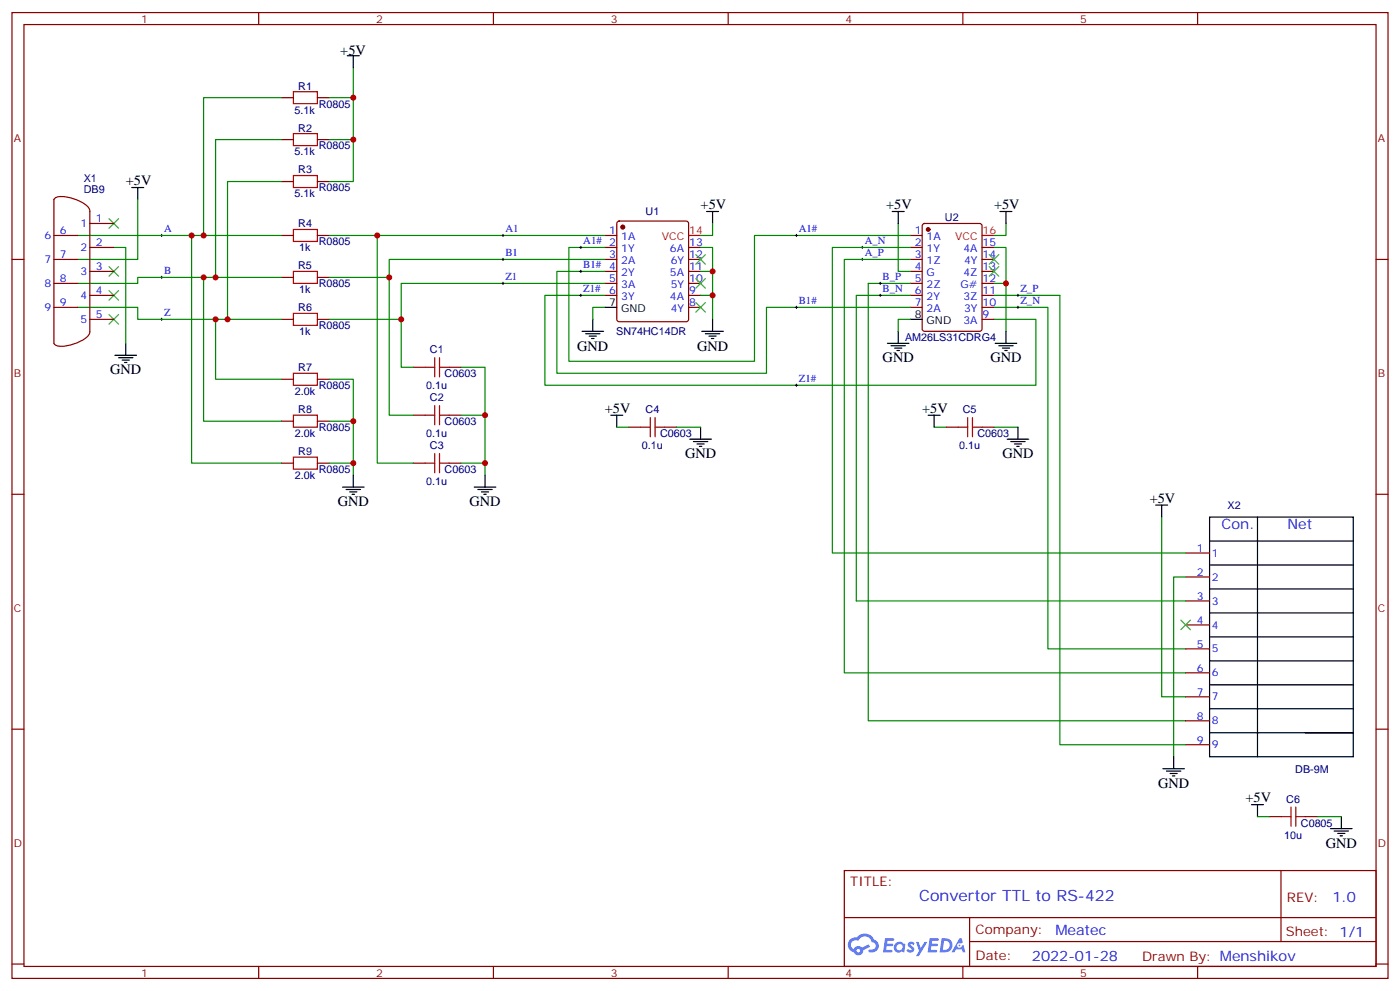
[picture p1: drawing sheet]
<svg xmlns="http://www.w3.org/2000/svg" width="412mm" height="292mm" viewBox="0 0 412 292" stroke-linecap="round" stroke-linejoin="round" font-family="sans-serif">
<g fill="none" stroke="#870000" stroke-width=".35">
<path d="M3.5 3.7h405.4v284.3h-405.4zM7.1 7.2h398.2v277.3h-398.2zM76.2 3.7v3.5M145.3 3.7v3.5M214.5 3.7v3.5M283.6 3.7v3.5M352.8 3.7v3.5M3.5 76.4h3.6M405.3 76.4h3.6M3.5 145.5h3.6M405.3 145.5h3.6M3.5 214.7h3.6"/>
<path d="M405.3 214.7h3.6M248.7 256.3h156.6v28.2h-156.6zM377.3 256.3v20.9M248.7 270.1h156.5M285.6 277.2h119.6M285.6 270.1v14.2M3.5 283.8h3.6M76.2 284.5v3.5M145.3 284.5v3.5M214.5 284.5v3.5M283.6 284.5v3.5M352.8 284.5v3.5"/>
<path d="M405.3 283.8h3.6"/>
</g>
<g fill="#5487ff">
<path d="M267.7 277.5a1.22 1.22 0 0 1 1.7 .2l-.4 .6a.47 .47 0 0 0-.3-.4 .47 .47 0 0 0-.5 .2l.1 .2a1.14 1.14 0 0 1 .8 1.8 1.14 1.14 0 0 1-1.9 0l-.2-.2 .5-.6 .7 .5a.29 .29 0 0 0 .3-.3 .29 .29 0 0 0-.2-.3 1.04 1.04 0 0 1-.6-1.7z"/>
<path d="M260.7 276.2h2.4l.3 .2-.2 .5-1.8 .1-.1 .8h1.5l.3 .4-.3 .4h-1.6l-.2 1.1h1.7l.2 .3-.2 .3-2.6 .1z"/>
<path d="M273.8 276.2h2.4l.3 .2-.1 .5-1.8 .1-.2 .8h1.6l.3 .4-.4 .4-1.6-.1-.1 1.1 1.7 .1 .2 .3-.2 .3-2.6 .1z"/>
<path d="M282.6 276.2h.7l.3 1.3-.6 .3a.69 .69 0 0 0-1 .3 .69 .69 0 0 0 .4 .9 .69 .69 0 0 0 .9-.6l.5-.2 .6 2.2h-.8l-.2-.9h-1.8l-.5 .9h-.8z"/>
<path d="M269.8 277.3h.8l.6 1.8 1.1-1.8h.9l-2.6 4.2h-.8l.9-1.5z"/>
<path d="M277.4 276.2l-.6 4.2h1.3a2.11 2.11 0 0 0 2.5-2.1 2.11 2.11 0 0 0-2.5-2.1zM278.1 277a1.39 1.39 0 0 1 1.7 1.4 1.39 1.39 0 0 1-1.8 1.2h-.3z"/>
<path d="M263.7 277.8a1.54 1.54 0 0 0-.1 2.2 1.54 1.54 0 0 0 2.2 .1l.6 .3 .3-2.3-.2-.3h-.4a1.49 1.49 0 0 0-2.4 0zM264 278.8a.94 .94 0 0 1 1.8 0 .94 .94 0 0 1-1.8 0z"/>
<path d="M250.4 276.6a2.18 2.18 0 0 0 1.1 3.7 1.44 1.44 0 0 0 1.6 .9 1.44 1.44 0 0 0 1.2-1.4l2-1.1-.5-.7-1.9 1a1.47 1.47 0 0 0-2.4 .4 1.39 1.39 0 0 1-.7-1.9 1.39 1.39 0 0 1 2-.5 2.12 2.12 0 0 1 2.2-1.3 2.12 2.12 0 0 1 1.9 1.7 1.14 1.14 0 0 1 1.1 1.4 1.14 1.14 0 0 1-1.7 .7 .43 .43 0 0 0-.5 .4 .43 .43 0 0 0 .4 .5 1.98 1.98 0 0 0 2.5-1.2 1.98 1.98 0 0 0-1.2-2.6 3.1 3.1 0 0 0-5.3-.6l-.9 .1zM252.3 279.9a.55 .55 0 0 1 1.1 0 .55 .55 0 0 1-1.1 0z"/>
<circle cx="282.6" cy="278.3" r=".26"/>
</g>
<g fill="none" stroke="#870000" stroke-width=".35">
<path d="M82.9 28.8h3.5M93.5 28.8h3.5M16.3 58.2a9.6 9.6 0 0 1 7.8 1.3 3.5 3.5 0 0 1 2.4 2.8v35.2a3.5 3.5 0 0 1-2.4 2.8 12.3 12.3 0 0 1-7 1.6l-.8-.3-.4-.5v-42.4zM82.9 53.4h3.5M82.9 41.1h3.5M93.5 53.4h3.5M93.5 41.1h3.5M15.9 69.3h7M15.9 76.4h7M26.5 72.8h7M26.5 79.9h7M26.5 65.8h7"/>
<path d="M82.9 69.3h3.5M93.5 69.3h3.5M178.2 69.3h3.5M178.2 72.8h3.5M178.2 76.4h3.5M178.2 79.9h3.5M181.9 65.3l.5-.2h19.7l.5 .2 .2 .5v28.2l-.2 .5-.5 .2h-19.7l-.5-.2-.2-.5v-28.2zM202.8 72.8h3.6M202.8 76.4h3.6M202.8 79.9h3.6M268.1 69.3h3.5M268.1 72.8h3.5"/>
<path d="M268.1 76.4h3.5M268.1 79.9h3.5M271.9 66l.4-.2h16.3l.6 .4 .1 30.6-.5 .7h-16.5l-.6-.4-.1-30.6zM289.3 72.8h3.5M289.3 76.4h3.5M289.3 79.9h3.5M15.9 83.4h7M15.9 90.5h7M26.5 87h7M26.5 94h7M82.9 94h3.5M82.9 81.7h3.5"/>
<path d="M93.5 94h3.5M93.5 81.7h3.5M178.2 83.4h3.5M178.2 87h3.5M202.8 83.4h3.6M202.8 87h3.6M202.8 90.5h3.6M268.1 83.4h3.5M268.1 87h3.5M268.1 90.5h3.5M289.3 83.4h3.5M289.3 87h3.5"/>
<path d="M289.3 90.5h3.5M289.3 94h3.5M82.9 111.7h3.5M93.5 111.7h3.5M121.7 108.1h3.5M132.3 108.1h3.5M82.9 124h3.5M82.9 136.3h3.5M93.5 124h3.5M93.5 136.3h3.5M121.7 136.3h3.5M121.7 122.2h3.5"/>
<path d="M132.3 136.3h3.5M132.3 122.2h3.5M185.2 125.8h3.5M195.8 125.8h3.5M278.7 125.8h3.5M289.3 125.8h3.5M349.2 162.8h7.1M349.2 169.9h7.1M349.2 176.9h7.1M349.2 184h7.1M349.2 191h7.1M349.2 198.1h7.1"/>
<path d="M349.2 205.1h7.1M349.2 212.2h7.1M349.2 219.3h7.1M373.9 240.4h3.6M384.5 240.4h3.6"/>
</g>
<g fill="#870000" stroke="#870000" stroke-width=".35">
<circle cx="273.4" cy="67.6" r=".53"/>
<circle cx="183.4" cy="66.9" r=".53"/>
</g>
<g fill="none" stroke="#000" stroke-width=".35">
<path d="M102.3 16.4h3.5M104.1 16.4v3.5M38.8 55.2h3.5M40.6 55.2v3.5M208.1 62.3h3.6M209.9 62.3v3.5M262.8 62.3h3.5M264.6 62.3v3.5M294.6 62.3h3.5M296.3 62.3v3.5M171.4 97.5h6.4M172.5 98.2h4.2"/>
<path d="M173.6 99h2.1M174.3 99.7h.7M174.6 94v3.5M178.2 90.5h3.5M206.7 97.5h6.4M207.8 98.2h4.2M208.8 99h2.2M209.5 99.7h.8M209.9 94v3.5M264.6 97.5v3.6M268.1 94h3.5M296.3 97.5v3.6"/>
<path d="M33.9 104.6h6.3M34.9 105.3h4.3M36 106h2.1M36.7 106.7h.7M37 101.1v3.5M261.4 101.1h6.4M262.5 101.8h4.2M263.5 102.5h2.1M264.2 103.2h.7M293.2 101.1h6.3M294.2 101.8h4.2M295.3 102.5h2.1"/>
<path d="M296 103.2h.7M104.1 139.9v3.5M142.9 139.9v3.5M179.9 122.2h3.5M181.7 122.2v3.6M203.2 129.3h6.3M204.3 130h4.2M205.3 130.7h2.1M206 131.4h.7M206.4 125.8v3.5M273.4 122.2h3.5M275.2 122.2v3.6"/>
<path d="M296.7 129.3h6.3M297.7 130h4.3M298.8 130.7h2.1M299.5 131.4h.7M299.9 125.8v3.5M100.9 143.4h6.3M102 144.1h4.2M103 144.8h2.1M103.7 145.5h.7M139.7 143.4h6.3M140.8 144.1h4.2M141.8 144.8h2.1"/>
<path d="M142.5 145.5h.7M340.4 148.7h3.6M342.2 148.7v3.5M356.3 152.2h42.3v70.6h-42.3zM356.3 159.3h42.3M370.4 152.2v70.6M356.3 166.3h42.3M356.3 173.4h42.3M356.3 180.4h42.3M356.3 187.5h42.3M356.3 194.6h42.3M356.3 215.7h42.3h-14.1"/>
<path d="M356.3 201.6h42.3M356.3 208.7h42.3M342.5 226.3h6.4M343.6 227h4.2M344.7 227.7h2.1M345.4 228.4h.7M345.7 222.8v3.5M368.7 236.9h3.5M370.4 236.9v3.5M391.9 243.9h6.4M393 244.7h4.2M394.1 245.4h2.1"/>
<path d="M394.8 246.1h.7M395.1 240.4v3.5"/>
</g>
<path d="M202.8 69.3h3.6M289.3 69.3h3.5" fill="none" stroke="#f00" stroke-width=".35"/>
<g fill="none" stroke="#a10000" stroke-width=".35">
<path d="M86.4 39.3h7.1v3.6h-7.1zM86.4 27h7.1v3.5h-7.1zM86.4 51.7h7.1v3.5h-7.1zM86.4 67.6h7.1v3.5h-7.1zM86.4 79.9h7.1v3.5h-7.1zM86.4 92.3h7.1v3.5h-7.1zM86.4 109.9h7.1v3.5h-7.1zM125.2 108.1h2.9M128.1 105.3v5.6M128.1 119.4v5.7M129.5 108.1h2.8M129.5 105.3v5.6"/>
<path d="M129.5 119.4v5.7M86.4 122.2h7.1v3.6h-7.1zM86.4 134.6h7.1v3.5h-7.1zM125.2 122.2h2.9M125.2 136.3h2.9M128.1 133.5v5.7M129.5 133.5v5.7M129.5 122.2h2.8M129.5 136.3h2.8M188.7 125.8h2.9M191.6 122.9v5.7M193 125.8h2.8"/>
<path d="M193 122.9v5.7M282.2 125.8h2.8M285 122.9v5.7M286.5 125.8h2.8M286.5 122.9v5.7M380.3 237.6v5.6M381.7 237.6v5.6M377.5 240.4h2.8M381.7 240.4h2.8"/>
</g>
<g fill="none" stroke="#008700" stroke-width=".35">
<path d="M104.1 19.9v33.5h-7.1M82.9 28.8h-22.9v40.5h-37.1M97 28.8h7.1M40.6 58.7v17.7h-17.7M82.9 41.1h-19.4v40.6M82.9 53.4h-15.9v40.6M97 41.1h7.1M33.5 72.8h3.5v28.3M56.4 69.3v67h26.5M60 69.3h22.9M97 69.3h81.2M111.1 69.3v67h10.6"/>
<path d="M178.2 76.4h-63.5v45.8h7M178.2 79.9h-14.2v30h61.8v-19.4h42.3M206.4 72.8h3.5v21.2M206.4 79.9h3.5M209.9 65.8v3.5h-3.5M264.6 65.8v14.1h3.5M268.1 69.3h-45.9v37.1h-54.6v-33.6h10.6M268.1 76.4h-19.4v121.7h100.5M268.1 72.8h-22.9v90h104M292.8 72.8h3.5v10.6M296.3 65.8v3.5h-3.5M22.9 90.5h17.7v3.5h22.9v17.7h19.4"/>
<path d="M60 81.7v42.3h22.9M63.5 94h19.4M82.9 81.7h-42.3v1.7h-17.7M97 94h21.2v14.1h3.5M97 81.7h17.7M178.2 83.4h-60v10.6M178.2 90.5h-3.6v3.5M178.2 87h-17.7v26.4h144.7v-19.4h-12.4M206.4 87h3.5M268.1 94h-3.5v3.5M268.1 87h-15.9v89.9h97M268.1 83.4h-12.3v128.8h93.4"/>
<path d="M292.8 83.4h3.5v14.1M292.8 90.5h15.9v100.5h40.5M292.8 87h19.4v132.3h37M97 111.7h7.1v28.2M135.8 108.1h7.1v31.8M97 124h7.1M97 136.3h7.1M135.8 136.3h7.1M135.8 122.2h7.1M181.7 125.8h3.5M199.3 125.8h7.1M275.2 125.8h3.5"/>
<path d="M292.8 125.8h7.1M342.2 152.2v52.9h7M349.2 169.9h-3.5v52.9M370.4 240.4h3.5M388.1 240.4h7"/>
</g>
<g fill="none" stroke="#000" stroke-width=".29">
<path d="M47.3 69.3h.7M47.6 69v.7M147.8 69.3h.7M147.8 76.4h.7M148.2 69v.7M148.2 76v.7M170.7 72.8h.7M170.7 79.9h.7M171.1 72.5v.7M171.1 79.6v.7M234.2 69.3h.7M234.6 69v.7"/>
<path d="M253.6 76.4h.8M253.6 72.8h.8M254 72.5v.7M254 76v.7M47.3 81.7h.7M47.3 94h.7M47.6 81.3v.7M47.6 93.7v.7M147.8 83.4h.7M148.2 83.1v.7M170.7 87h.7M171.1 86.6v.7"/>
<path d="M234.2 90.5h.7M234.6 90.1v.7M258.9 83.4h.7M258.9 87h.7M259.3 83.1v.7M259.3 86.6v.7M299.5 90.5h.7M299.5 87h.7M299.9 86.6v.7M299.9 90.1v.7M234.2 113.4h.7M234.6 113.1v.7"/>
</g>
<g fill="none" stroke="#3c3" stroke-width=".35">
<path d="M32.1 78.5l2.8 2.8M32.1 64.4l2.8 2.8M34.9 78.5l-2.8 2.8M34.9 64.4l-2.8 2.8M205 75l2.8 2.8M207.8 75l-2.8 2.8M291.4 75l2.8 2.8M291.4 78.5l2.8 2.8M294.2 75l-2.8 2.8M294.2 78.5l-2.8 2.8M32.1 92.6l2.8 2.8M32.1 85.5l2.8 2.9"/>
<path d="M34.9 92.6l-2.8 2.8M34.9 85.5l-2.8 2.9M205 82l2.8 2.8M205 89.1l2.8 2.8M207.8 82l-2.8 2.8M207.8 89.1l-2.8 2.8M347.8 182.6l2.9 2.8M350.7 182.6l-2.9 2.8"/>
</g>
<g fill="#c00">
<circle cx="104.1" cy="28.8" r=".88"/>
<circle cx="104.1" cy="41.1" r=".88"/>
<circle cx="104.1" cy="124" r=".88"/>
<circle cx="104.1" cy="136.3" r=".88"/>
<circle cx="60" cy="69.3" r=".88"/>
<circle cx="142.9" cy="122.2" r=".88"/>
<circle cx="142.9" cy="136.3" r=".88"/>
<circle cx="63.5" cy="81.7" r=".88"/>
<circle cx="63.5" cy="94" r=".88"/>
<circle cx="67" cy="94" r=".88"/>
<circle cx="111.1" cy="69.3" r=".88"/>
<circle cx="114.7" cy="81.7" r=".88"/>
<circle cx="118.2" cy="94" r=".88"/>
<circle cx="296.3" cy="83.4" r=".88"/>
<circle cx="209.9" cy="87" r=".88"/>
<circle cx="209.9" cy="79.9" r=".88"/>
<circle cx="56.4" cy="69.3" r=".88"/>
<circle cx="60" cy="81.7" r=".88"/>
</g>
<text font-size="4.6" fill="#00f" x="270.8" y="265.3">Convertor TTL to RS-422</text>
<g font-size="4.2">
<text x="100.2" y="16.1">+5V</text>
<text x="37" y="54.5">+5V</text>
<text x="206.4" y="61.6">+5V</text>
<text x="261.1" y="61.6">+5V</text>
<text x="292.8" y="61.6">+5V</text>
<text x="170" y="103.2">GND</text>
<text x="205.3" y="103.2">GND</text>
<text x="260" y="106.7">GND</text>
<text x="291.7" y="106.7">GND</text>
<text x="32.5" y="110.2">GND</text>
<text x="178.2" y="121.5">+5V</text>
<text x="271.6" y="121.5">+5V</text>
<text x="201.8" y="134.9">GND</text>
<text x="295.3" y="134.9">GND</text>
<text x="99.5" y="149">GND</text>
<text x="138.3" y="149">GND</text>
<text x="338.7" y="148">+5V</text>
<text x="341.1" y="232">GND</text>
<text x="366.9" y="236.2">+5V</text>
<text x="390.5" y="249.6">GND</text>
</g>
<g font-size="4.2" fill="#00f">
<text x="359.8" y="155.8">Con.</text>
<text x="379.2" y="155.8">Net</text>
<text x="392.5" y="265.6">1.0</text>
<text x="310.9" y="275.1">Meatec</text>
<text x="304" y="282.9">2022-01-28</text>
</g>
<g font-size="3.9" fill="#800">
<text x="250.5" y="260.9">TITLE:</text>
<text x="379.1" y="265.6">REV:</text>
<text x="287.4" y="275.1">Company:</text>
<text x="378.7" y="275.7">Sheet: 1/1</text>
<text x="287.4" y="282.8">Date:</text>
<text x="336.4" y="282.8">Drawn By: Menshikov</text>
</g>
<g font-size="3.2" fill="#800">
<text x="41.6" y="6.7">1</text>
<text x="110.8" y="6.7">2</text>
<text x="179.9" y="6.7">3</text>
<text x="249.1" y="6.7">4</text>
<text x="318.2" y="6.7">5</text>
<text x="4.1" y="41.8">A</text>
<text x="405.9" y="41.8">A</text>
<text x="4.1" y="110.9">B</text>
<text x="405.9" y="110.9">B</text>
<text x="4.1" y="180.1">C</text>
<text x="405.9" y="180.1">C</text>
<text x="4.1" y="249.2">D</text>
<text x="405.9" y="249.2">D</text>
<text x="41.6" y="287.5">1</text>
<text x="110.8" y="287.5">2</text>
<text x="179.9" y="287.5">3</text>
<text x="249.1" y="287.5">4</text>
<text x="318.2" y="287.5">5</text>
</g>
<g font-size="3.2" fill="#000080">
<text x="87.9" y="26.4">R1</text>
<text x="86.8" y="33.4">5.1k</text>
<text x="93.9" y="31.7">R0805</text>
<text x="87.9" y="38.7">R2</text>
<text x="86.8" y="45.8">5.1k</text>
<text x="93.9" y="44">R0805</text>
<text x="24.7" y="53.6">X1</text>
<text x="87.9" y="51.1">R3</text>
<text x="24.7" y="56.8">DB9</text>
<text x="86.8" y="58.1">5.1k</text>
<text x="93.9" y="56.4">R0805</text>
<text x="190.2" y="63.4">U1</text>
<text x="278.4" y="65.2">U2</text>
<text x="87.9" y="66.9">R4</text>
<text x="88.2" y="74">1k</text>
<text x="93.9" y="72.2">R0805</text>
<text x="87.8" y="79.3">R5</text>
<text x="88.2" y="86.3">1k</text>
<text x="93.9" y="84.6">R0805</text>
<text x="87.9" y="91.6">R6</text>
<text x="88.2" y="98.7">1k</text>
<text x="93.9" y="96.9">R0805</text>
<text x="181.5" y="98.7">SN74HC14DR</text>
<text x="266.6" y="100.4">AM26LS31CDRG4</text>
<text x="126.7" y="104">C1</text>
<text x="87.9" y="109.3">R7</text>
<text x="131" y="111">C0603</text>
<text x="86.9" y="116.3">2.0k</text>
<text x="93.9" y="114.6">R0805</text>
<text x="125.6" y="114.6">0.1u</text>
<text x="126.7" y="118.1">C2</text>
<text x="87.9" y="121.6">R8</text>
<text x="131" y="125.1">C0603</text>
<text x="190.2" y="121.7">C4</text>
<text x="283.6" y="121.6">C5</text>
<text x="86.9" y="128.7">2.0k</text>
<text x="93.9" y="126.9">R0805</text>
<text x="125.6" y="128.7">0.1u</text>
<text x="194.5" y="128.7">C0603</text>
<text x="288" y="128.7">C0603</text>
<text x="87.9" y="134">R9</text>
<text x="126.7" y="132.2">C3</text>
<text x="189.1" y="132.2">0.1u</text>
<text x="282.5" y="132.2">0.1u</text>
<text x="86.9" y="141">2.0k</text>
<text x="93.9" y="139.2">R0805</text>
<text x="125.6" y="142.8">0.1u</text>
<text x="131" y="139.3">C0603</text>
<text x="361.6" y="149.8">X2</text>
<text x="381.5" y="227.5">DB-9M</text>
<text x="378.9" y="236.3">C6</text>
<text x="383.2" y="243.4">C0805</text>
<text x="378.3" y="246.9">10u</text>
</g>
<g font-size="3.2" fill="#00f">
<text x="28.2" y="65.4">1</text>
<text x="13.2" y="70.4">6</text>
<text x="17.6" y="69">6</text>
<text x="23.7" y="66.9">1</text>
<text x="48.3" y="68.4">A</text>
<text x="148.9" y="68.4">A1</text>
<text x="171.8" y="72">A1# 2</text>
<text x="179.5" y="69">1</text>
<text x="183" y="70.7">1A</text>
<text x="235.3" y="68.4">A1#</text>
<text x="254.7" y="72">A_N</text>
<text x="269.4" y="69">1</text>
<text x="272.9" y="70.7">1A</text>
<text x="13.2" y="77.4">7</text>
<text x="17.6" y="76">7</text>
<text x="23.7" y="73.9">2</text>
<text x="28.2" y="72.5">2</text>
<text x="148.9" y="75.5">B1</text>
<text x="179.5" y="76">3</text>
<text x="183" y="74.3">1Y</text>
<text x="183" y="77.8">2A</text>
<text x="197.4" y="74.3">6A</text>
<text x="197.6" y="77.8">6Y</text>
<text x="203" y="76">12</text>
<text x="203" y="72.5">13</text>
<text x="254.7" y="75.5">A_P</text>
<text x="269.4" y="72.5">2</text>
<text x="269.4" y="76">3</text>
<text x="272.9" y="74.3">1Y</text>
<text x="272.9" y="77.8">1Z</text>
<text x="283.8" y="74.3">4A</text>
<text x="284" y="77.8">4Y</text>
<text x="289.5" y="76">14</text>
<text x="289.5" y="72.5">15</text>
<text x="17.6" y="83.1">8</text>
<text x="23.7" y="81">3</text>
<text x="28.2" y="79.6">3</text>
<text x="48.3" y="80.8">B</text>
<text x="148.9" y="82.6">Z1</text>
<text x="171.8" y="79">B1#</text>
<text x="179.5" y="79.6">4</text>
<text x="179.5" y="83.1">5</text>
<text x="183" y="81.3">2Y</text>
<text x="197.4" y="81.3">5A</text>
<text x="203" y="83.1">10</text>
<text x="203" y="79.6">11</text>
<text x="260" y="82.6">B_P</text>
<text x="269.4" y="79.6">4</text>
<text x="269.4" y="83.1">5</text>
<text x="272.9" y="81.3">G</text>
<text x="283.8" y="81.3">4Z</text>
<text x="289.5" y="83.1">12</text>
<text x="289.5" y="79.6">13</text>
<text x="13.2" y="84.5">8</text>
<text x="23.7" y="88">4</text>
<text x="28.2" y="86.6">4</text>
<text x="171.8" y="86.1">Z1#</text>
<text x="179.5" y="86.6">6</text>
<text x="183" y="84.8">3A</text>
<text x="183" y="88.4">3Y</text>
<text x="197.4" y="88.4">4A</text>
<text x="197.6" y="84.8">5Y</text>
<text x="203" y="86.6">9</text>
<text x="235.3" y="89.6">B1#</text>
<text x="260" y="86.1">B_N</text>
<text x="269.4" y="86.6">6</text>
<text x="272.9" y="84.8">2Z</text>
<text x="272.9" y="88.4">2Y</text>
<text x="282.9" y="84.8">G#</text>
<text x="283.8" y="88.4">3Z</text>
<text x="289.5" y="86.6">11</text>
<text x="300.6" y="89.6">Z_N</text>
<text x="300.6" y="86.1">Z_P</text>
<text x="13.2" y="91.5">9</text>
<text x="17.6" y="90.1">9</text>
<text x="23.7" y="95.1">5</text>
<text x="28.2" y="93.7">5</text>
<text x="48.3" y="93.1">Z</text>
<text x="197.6" y="91.9">4Y</text>
<text x="203" y="90.1">8</text>
<text x="269.4" y="90.1">7</text>
<text x="272.9" y="91.9">2A</text>
<text x="283.8" y="95.4">3A</text>
<text x="284" y="91.9">3Y</text>
<text x="289.5" y="93.7">9</text>
<text x="289.5" y="90.1">10</text>
<text x="235.3" y="112.5">Z1#</text>
<text x="352.5" y="162.5">1</text>
<text x="357" y="163.9">1</text>
<text x="352.5" y="169.5">2</text>
<text x="357" y="170.9">2</text>
<text x="352.5" y="176.6">3</text>
<text x="357" y="178">3</text>
<text x="352.5" y="183.6">4</text>
<text x="357" y="185">4</text>
<text x="352.5" y="190.7">5</text>
<text x="352.5" y="197.7">6</text>
<text x="357" y="192.1">5</text>
<text x="357" y="199.1">6</text>
<text x="352.5" y="204.8">7</text>
<text x="357" y="206.2">7</text>
<text x="352.5" y="211.8">8</text>
<text x="357" y="213.3">8</text>
<text x="352.5" y="218.9">9</text>
<text x="357" y="220.3">9</text>
</g>
<g font-size="3.2" fill="#f00">
<text x="194.9" y="70.7">VCC</text>
<text x="203" y="69">14</text>
<text x="281.4" y="70.7">VCC</text>
<text x="289.5" y="69">16</text>
</g>
<g font-size="3.2">
<text x="179.5" y="90.1">7</text>
<text x="183" y="91.9">GND</text>
<text x="269.4" y="93.7">8</text>
<text x="272.9" y="95.4">GND</text>
</g>
</svg>
